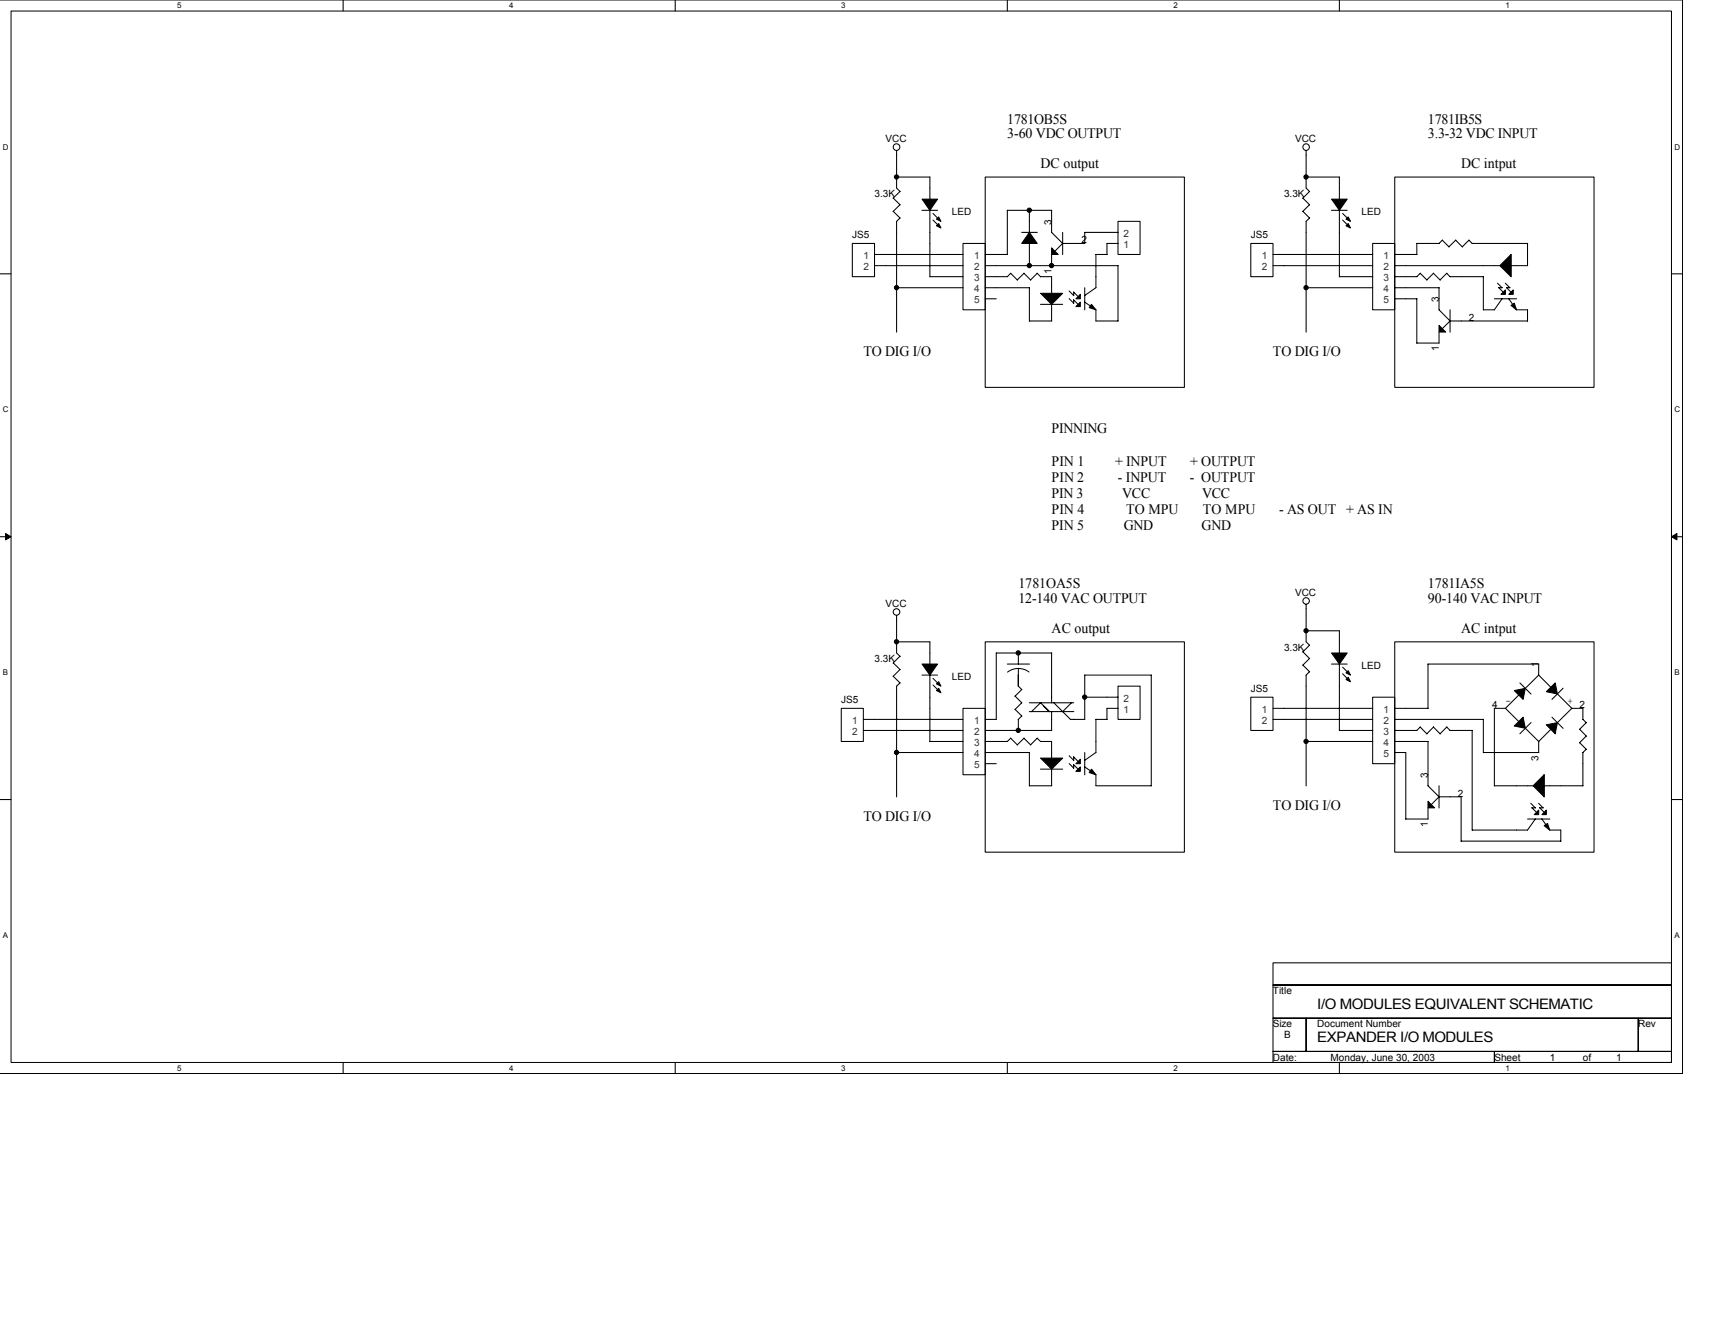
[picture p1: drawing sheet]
<svg xmlns="http://www.w3.org/2000/svg" width="279mm" height="216mm" viewBox="0 0 279 216" stroke-linecap="round" stroke-linejoin="round" font-family="sans-serif">
<path d="M0 0h274.1v174.9h-274.1M1.8 1.8h270.5v171.3h-270.5z" fill="none" stroke="#000" stroke-width=".16"/>
<g fill="#fff">
<path d="M28.9 .2h.7v1.4h-.7z"/>
<path d="M28.9 173.3h.7v1.5h-.7z"/>
</g>
<path d="M55.9 0v1.8M55.9 173.1v1.8" fill="none" stroke="#000" stroke-width=".17"/>
<g fill="#fff">
<path d="M83 .2h.7v1.4h-.7z"/>
<path d="M83 173.3h.7v1.5h-.7z"/>
</g>
<path d="M110 0v1.8M110 173.1v1.8" fill="none" stroke="#000" stroke-width=".17"/>
<g fill="#fff">
<path d="M137.1 .2h.7v1.4h-.7z"/>
<path d="M137.1 173.3h.7v1.5h-.7z"/>
</g>
<path d="M164.1 0v1.8M164.1 173.1v1.8" fill="none" stroke="#000" stroke-width=".17"/>
<g fill="#fff">
<path d="M191.2 .2h.7v1.4h-.7z"/>
<path d="M191.2 173.3h.7v1.5h-.7z"/>
</g>
<path d="M218.2 0v1.8M218.2 173.1v1.8" fill="none" stroke="#000" stroke-width=".17"/>
<g fill="#fff">
<path d="M245.3 .2h.7v1.4h-.7z"/>
<path d="M245.3 173.3h.7v1.5h-.7z"/>
<path d="M.5 23.2h.9v1.4h-.9z"/>
<path d="M272.8 23.2h.9v1.4h-.9z"/>
<path d="M.5 66h.9v1.5h-.9z"/>
<path d="M272.8 66h.9v1.5h-.9z"/>
</g>
<path d="M0 44.6h1.8M272.3 44.6h1.8" fill="none" stroke="#000" stroke-width=".17"/>
<g fill="#fff">
<path d="M.5 108.9h.8v1.4h-.8z"/>
<path d="M272.8 108.9h.8v1.4h-.8z"/>
</g>
<path d="M0 87.5h1.8M272.3 87.5h1.8" fill="none" stroke="#000" stroke-width=".17"/>
<path d="M.9 86.9l.9 .6-.9 .5zM272.3 87.5l.9-.6v1.1z" fill="#000" stroke="#000" stroke-width=".16"/>
<g fill="#fff">
<path d="M.5 151.7h.8v1.4h-.8z"/>
<path d="M272.8 151.7h.8v1.4h-.8z"/>
</g>
<g fill="none" stroke="#000" stroke-width=".17">
<path d="M138.9 39.7h3.6v5.4h-3.6zM145.5 32.3l1.1 1.1M145.5 34.4l1.1 1.1M146.1 24.5v6.1l.5 .6M146.1 28.9h5.4M146.6 35.5l-.5 .6v18M146.6 31.2l-1.1 1.1M146.6 33.4l-1.1 1.1M150.2 34.3h2.5M151.5 34.3v10.8h5.4M151.5 28.9v3.6M152 34.8l1.1 1.1"/>
<path d="M152 35.9l1.1 1.1M156.9 39.7h3.6v10.8h-3.6zM160.5 28.9h32.5v34.2h-32.5zM166.5 37.9h2.5M167.7 34.3v3.6M167.7 39.6v3.7M171.3 34.3v3.6l1.8 1.8M171.3 34.3h-7.2v7.2M173.1 39.7l-1.3 1.3M173.1 37.9v3.6M182.1 36.1h3.6v5.4h-3.6zM182.1 37.9h-5.4v1.8h-3.6"/>
<path d="M182.1 39.7h-1.8v1.8M203.8 39.7h3.6v5.4h-3.6zM212.3 32.3l1.1 1.1M212.3 34.4l1.1 1.1M212.8 24.5v6.1l.6 .6M212.8 36.1v18M212.8 28.9h5.4v3.6M213.3 31.2l-1.1 1.1M213.3 33.4l-1.1 1.1M213.3 35.5l-.5 .6M216.9 34.3h2.6M218.2 34.3v10.8h5.4"/>
<path d="M218.7 34.8l1.1 1.1M218.7 35.9l1.1 1.1M223.6 39.7h3.6v10.8h-3.6zM227.2 28.9h32.5v34.2h-32.5zM235 39.1l1.1 1.1M235 39.1l-.6 .6h-3.6v1.8M237.2 39.1l1.1 1.1M237.2 39.1l-1.1 1.1M239.3 39.1l.6 .6h9M239.3 39.1l-1.1 1.1M248.9 39.7v3.6h-2.8M142.5 41.5h14.4"/>
<path d="M142.5 43.3h14.4M146.1 46.9h10.8M160.5 41.5h3.6M160.5 43.3h21.7M160.5 45.1h3.6l.6-.6 1.1 1.1M160.5 46.9h7.2v5.4M160.5 48.7h1.8M165.7 45.6l1.1-1.1 1.1 1.1M167.7 52.3h3.6M169.5 49.6h3.6M169.5 45.1h1.8v2.7M169.5 45.1l-.5-.6-1.1 1.1"/>
<path d="M171.3 41.5v1.8M171.3 49.6v2.7M174.2 48.7l.7 .7v-.5M174.2 47.4l.7 .8M174.9 47.6l.7 .7M174.9 48.9l.7 .7M174.9 47.6v.6M176.7 49.2l1.8 1.3v1.8h3.7M176.7 46.9v3.6M180.4 41.5h-1.9v5.4l-1.8 1.3M182.1 43.3v9M207.4 41.5h16.2"/>
<path d="M207.4 43.3h16.2M212.8 46.9h10.8M227.2 41.5h3.6M227.2 43.3h17.2M227.2 45.1h3.6l.6-.6 1.1 1.1M227.2 46.9h7.3M227.2 48.7h3.6M230.8 48.7v7.2h3.7M232.5 45.6l1.1-1.1 1 1.1M234.4 46.9v3.6l1.9 1.8M234.4 54.1v1.8M236.2 45.1h5.5"/>
<path d="M236.2 50.5v3.6M236.3 45.1l-.6-.6-1.1 1.1M241.7 50.5h1.8M241.7 45.1v5.4M243.5 48.7h3.6M244 46.1l.7 .8M244.7 48.7l-1.3 1.8M244.7 46.9h-.5l.7 .7M245.2 46.1l.8 .8M245.8 48.7l1.3 1.8h1.8v1.8M246 46.9h-.6l.8 .7M246.2 41.4v3.7"/>
<path d="M248.9 52.3h-12.7l-1.3 1.3M212.8 98.5v6.1l.6 .6M137.1 115.4h3.6v5.4h-3.6zM140.7 117.2h16.2M140.7 119h16.2M145.5 108l1.1 1.1-1.1 1.1M145.5 110.2l1.1 1.1M146.1 100.3v6.1l.5 .6-1.1 1M146.1 111.8v18.1M146.1 104.6h5.4M146.6 111.3l-.6 .5M150.2 110h2.5"/>
<path d="M151.5 104.6v3.6M151.5 110v10.8M152 110.5l1.1 1.1M152 111.6l1.1 1.1M156.9 115.4h3.6v10.8h-3.6zM160.5 104.6h32.5v34.3h-32.5zM160.5 117.2h1.8M160.5 119h10.8M164.1 108.2h3.6M165.4 115.6l1.1 1.1-.6 .5M165.4 113.4l1.1 1.1-1.1 1.1M165.9 111.8l.6 .6-1.1 1.1"/>
<path d="M165.9 106.4v1.8M165.9 108.9v2.9M165.9 117.2v1.8M167.6 109.5l-1-.5-.7-.1-1.1 .2-.7 .4M167.7 114.5h7.2M167.7 116h7.2M170 115l1 1-1.5-1.5-1.5 1.5M171.3 106.4v8.1M171.3 116v3M171.3 106.4h-9v10.8M171.7 114.5l2.7 2.7M174.4 117.2h2.3"/>
<path d="M174.6 114.5l-1.5 1.5M176.7 113.6h5.4M180.4 117.2h-1.9v5.4M182.1 111.8h3.6v5.4h-3.6zM182.1 115.4h-1.8v1.8M187.6 110v18.1M187.6 110h-10.9v7.2M203.8 113.6h3.6v5.4h-3.6zM207.4 115.4h16.2M207.4 117.2h16.2M212.3 106.2l1.1 1.1M212.3 108.4l1.1 1.1"/>
<path d="M212.8 110v18.1M212.8 102.8h5.4v3.6M213.3 105.1l-1.1 1.1M213.3 107.3l-1.1 1.1M213.3 109.5l-.5 .5M216.9 108.2h2.6M218.2 119h5.4M218.2 108.2v10.8M218.7 108.7l1.1 1.1M218.7 109.8l1.1 1.1M223.6 113.6h3.6v10.8h-3.6zM227.2 115.4h5.5"/>
<path d="M227.2 117.2h14.5M227.2 104.6h32.5v34.3h-32.5zM231.4 118.5l1.1 1.1M231.4 118.4l-.6 .6h-3.6M233.5 118.5l1.1 1.1M233.6 118.4l-1.1 1.2M235.7 118.5l.6 .5M235.7 118.4l-1.1 1.2M236.2 119h3.7l-.1 16.3h9.1l1.2-1.8M241.7 117.2v5.4h9v-1.8l2.2-2.2M247.6 111.3l1.8 1.8M247.6 113.1l-2.4 2.3"/>
<path d="M247.6 117.8l-2.3-2.4h-1.8v12.7l6.3-.1M248.5 112.2l2.2-2.2v-1.8h-18.1v7.2M248.5 118.7l2.2 2.1M249.4 117.7l-1.8 1.9M250.7 110l2.1 2.2M252.8 116.9l1.9 1.8M253.7 113.1l2.4 2.3h1.8v1.8l.5 .6M254.7 112.1l-1.9 1.9M256.1 115.4l-2.4 2.4M258.4 117.8l-1.1 1.1 1.1 1.1-1.1 1M0 130.3h1.8M146.1 122.6h10.8"/>
<path d="M151.5 120.8h5.4M160.5 120.8h3.6l.6-.5 1.1 1.1M160.5 122.6h7.2v5.5l3.6-.1M160.5 124.4h1.8M165.7 121.4l1.1-1.1 1.1 1.1M169.5 125.3h3.6M169.5 120.8h1.8v2.7M169.5 120.8l-.5-.5-1.1 1.1M171.3 125.3v2.7M174.2 123.1l.7 .8v-.6M174.2 124.4l.7 .8v-.6M174.9 123.3l.7 .8"/>
<path d="M174.9 124.6l.7 .7M176.7 124.9l1.8 1.3v1.8h9.1M176.7 122.6v3.7M178.6 122.6l-1.9 1.3M212.8 120.8h10.8M227.2 120.8h5.5M227.2 122.6h1.8v10.9h3.7M232.6 120.8v7.2l1.9 1.9M232.6 131.6v1.9M233.2 131.1l1.2-1.3h3.6v7.3M234.4 128v3.7M238 137.1h16.3"/>
<path d="M248.9 133.5h3.6M249.4 130.9l.7 .7M249.6 131.6l.7 .8M249.6 131.6h.5M250.7 130.9l.7 .7M250.8 131.6l.8 .8M250.8 131.6h.6M251.2 133.4l1.3 1.9h1.8v1.8M251.5 128h6.4M251.6 126.2v3.6M257.3 121l1.1 1.1-.5 .5v5.5M272.3 130.3h1.8"/>
<path d="M207.4 156.9h64.9v3.6h-64.9zM207.4 160.5h64.9v5.4h-64.9zM207.4 165.9h5.4v5.4h-5.4zM207.4 171.3h36.1v1.8h-36.1zM212.8 165.9h54.1v5.4h-54.1zM243.5 171.3h28.8v1.8h-28.8zM266.9 165.9h5.4v5.4h-5.4z"/>
<circle cx="146.1" cy="24" r=".54"/>
<circle cx="212.8" cy="24" r=".53"/>
<circle cx="146.1" cy="99.7" r=".54"/>
<circle cx="212.8" cy="97.9" r=".53"/>
</g>
<g fill="#000" stroke="#000" stroke-width=".17">
<path d="M150.2 32.4h2.5l-1.2 1.9z" fill-rule="evenodd"/>
<path d="M152.9 36.4l.4 .7-.7-.3z" fill-rule="evenodd"/>
<path d="M152.9 35.3l.4 .8-.7-.4z" fill-rule="evenodd"/>
<path d="M167.7 37.9l1.3 1.8h-2.5z" fill-rule="evenodd"/>
<path d="M216.9 32.4h2.6l-1.3 1.9z" fill-rule="evenodd"/>
<path d="M219.3 36.8l.3-.4 .4 .7z" fill-rule="evenodd"/>
<path d="M219.3 35.7l.3-.4 .4 .8z" fill-rule="evenodd"/>
<path d="M169.5 47.8h3.6l-1.8 1.8z" fill-rule="evenodd"/>
<path d="M171.3 40.4l1.1 1.1h-1.1z" fill-rule="evenodd"/>
<path d="M175.3 48.7l.7-.7v.7z" fill-rule="evenodd"/>
<path d="M175.3 50l.7-.8v.8z" fill-rule="evenodd"/>
<path d="M177.8 49.6l.7 .9-1.1-.4z" fill-rule="evenodd"/>
<path d="M234.4 53l1.1 1.1h-1.1z" fill-rule="evenodd"/>
<path d="M246.2 41.5v3.6l-1.9-1.8z" fill-rule="evenodd"/>
<path d="M245.3 47.2v.8h-.8z" fill-rule="evenodd"/>
<path d="M246.5 47.2v.8h-.7z" fill-rule="evenodd"/>
<path d="M246.2 49.8l.5-.4 .4 1.1z" fill-rule="evenodd"/>
<path d="M150.2 108.2h2.5l-1.2 1.8z" fill-rule="evenodd"/>
<path d="M152.9 112.2l.4 .7-.7-.4z" fill-rule="evenodd"/>
<path d="M152.9 111.1l.4 .7-.7-.4z" fill-rule="evenodd"/>
<path d="M216.9 106.4h2.6l-1.3 1.8z" fill-rule="evenodd"/>
<path d="M219.3 110.7l.3-.3 .4 .7z" fill-rule="evenodd"/>
<path d="M219.3 109.6l.3-.3 .4 .7z" fill-rule="evenodd"/>
<path d="M246.7 118.3l1.4-1.4 .4 1.8z" fill-rule="evenodd"/>
<path d="M246.7 112.5l1.8-.3-.4 1.8z" fill-rule="evenodd"/>
<path d="M251.9 112.7l1.5-1.4 .3 1.8z" fill-rule="evenodd"/>
<path d="M251.9 118.1l1.8-.3-.3 1.8z" fill-rule="evenodd"/>
<path d="M169.5 123.5h3.6l-1.8 1.8z" fill-rule="evenodd"/>
<path d="M175.3 124.4l.7-.7v.7z" fill-rule="evenodd"/>
<path d="M175.3 125.7l.7-.7v.7z" fill-rule="evenodd"/>
<path d="M177.8 125.3l.7 .9-1.1-.3z" fill-rule="evenodd"/>
<path d="M232.6 130.6l1.1 1h-1.1z" fill-rule="evenodd"/>
<path d="M251.6 126.2v3.6l-1.8-1.8z" fill-rule="evenodd"/>
<path d="M250.7 132v.7h-.7z" fill-rule="evenodd"/>
<path d="M251.9 132v.7h-.7z" fill-rule="evenodd"/>
<path d="M251.6 134.5l.5-.3 .4 1.1z" fill-rule="evenodd"/>
<circle cx="146.1" cy="28.8" r=".35"/>
<circle cx="167.7" cy="34.3" r=".35"/>
<circle cx="212.8" cy="28.8" r=".35"/>
<circle cx="146.1" cy="46.9" r=".35"/>
<circle cx="167.7" cy="43.3" r=".35"/>
<circle cx="171.3" cy="43.3" r=".35"/>
<circle cx="212.8" cy="46.9" r=".35"/>
<circle cx="146.1" cy="104.6" r=".35"/>
<circle cx="165.9" cy="119" r=".35"/>
<circle cx="165.9" cy="106.4" r=".35"/>
<circle cx="176.7" cy="113.6" r=".35"/>
<circle cx="212.8" cy="102.8" r=".35"/>
<circle cx="146.1" cy="122.6" r=".35"/>
<circle cx="212.8" cy="120.8" r=".35"/>
</g>
<g font-size="2.3">
<text x="164.1" y="20.1">1781OB5S</text>
<text x="164.1" y="22.5">3-60 VDC OUTPUT</text>
<text x="232.6" y="20.1">1781IB5S</text>
<text x="232.6" y="22.5">3.3-32 VDC INPUT</text>
<text x="169.5" y="27.3">DC output</text>
<text x="238" y="27.3">DC intput</text>
<text x="140.7" y="58">TO DIG I/O</text>
<text x="207.4" y="58">TO DIG I/O</text>
<text x="171.3" y="70.6">PINNING</text>
<text x="171.3" y="75.9">PIN 1</text>
<text x="181.7" y="75.9">+ INPUT</text>
<text x="193.9" y="75.9">+ OUTPUT</text>
<text x="171.3" y="78.5">PIN 2</text>
<text x="171.3" y="81.1">PIN 3</text>
<text x="171.3" y="83.7">PIN 4</text>
<text x="182.1" y="78.5">- INPUT</text>
<text x="182.8" y="81.1">VCC</text>
<text x="183.5" y="83.7">TO MPU</text>
<text x="193.9" y="78.5">- OUTPUT</text>
<text x="195.8" y="81.1">VCC</text>
<text x="196" y="83.7">TO MPU</text>
<text x="208.4" y="83.7">- AS OUT + AS IN</text>
<text x="171.3" y="86.4">PIN 5</text>
<text x="183.1" y="86.4">GND</text>
<text x="195.8" y="86.4">GND</text>
<text x="165.9" y="95.9">1781OA5S</text>
<text x="232.6" y="95.9">1781IA5S</text>
<text x="165.9" y="98.3">12-140 VAC OUTPUT</text>
<text x="232.6" y="98.3">90-140 VAC INPUT</text>
<text x="171.3" y="103.1">AC output</text>
<text x="238" y="103.1">AC intput</text>
<text x="207.4" y="131.9">TO DIG I/O</text>
<text x="140.7" y="133.7">TO DIG I/O</text>
<text x="214.6" y="164.4">I/O MODULES EQUIVALENT SCHEMATIC</text>
<text x="214.6" y="169.8">EXPANDER I/O MODULES</text>
</g>
<g font-size="1.6">
<text x="144.3" y="23.1">VCC</text>
<text x="211" y="23.1">VCC</text>
<text x="142.5" y="32.1">3.3K</text>
<text x="155.1" y="35">LED</text>
<text x="209.2" y="32.1">3.3K</text>
<text x="221.8" y="35">LED</text>
<text x="138.9" y="38.8">JS5</text>
<text x="171.3" y="36.6" transform="rotate(-90 171.3 36.6)">3</text>
<text x="176.2" y="39.6">2</text>
<text x="203.8" y="38.8">JS5</text>
<text x="171.3" y="44.6" transform="rotate(-90 171.3 44.6)">1</text>
<text x="234.4" y="49.2" transform="rotate(-90 234.4 49.2)">3</text>
<text x="239.3" y="52.3">2</text>
<text x="234.4" y="57.3" transform="rotate(-90 234.4 57.3)">1</text>
<text x="144.3" y="98.9">VCC</text>
<text x="211" y="97">VCC</text>
<text x="142.5" y="107.9">3.3K</text>
<text x="209.2" y="106.1">3.3K</text>
<text x="155.1" y="110.8">LED</text>
<text x="203.8" y="112.8">JS5</text>
<text x="221.8" y="109">LED</text>
<text x="250.7" y="108.7" transform="rotate(-90 250.7 108.7)">1</text>
<text x="137.1" y="114.6">JS5</text>
<text x="243.1" y="115.4">4</text>
<text x="245.3" y="114.7">-</text>
<text x="255.4" y="114.7">+</text>
<text x="257.3" y="115.4">2</text>
<text x="250.7" y="124" transform="rotate(-90 250.7 124)">3</text>
<text x="232.6" y="126.8" transform="rotate(-90 232.6 126.8)">3</text>
<text x="237.5" y="129.8">2</text>
<text x="232.6" y="134.8" transform="rotate(-90 232.6 134.8)">1</text>
<text x="207.4" y="162">Title</text>
<text x="207.4" y="167.4">Size</text>
<text x="214.6" y="167.4">Document Number</text>
<text x="266.9" y="167.4">Rev</text>
<text x="207.4" y="172.8">Date:</text>
<text x="209.2" y="169.2">B</text>
<text x="216.8" y="172.8">Monday, June 30, 2003</text>
<text x="243.5" y="172.8">Sheet</text>
<text x="252.5" y="172.8">1</text>
<text x="257.9" y="172.8">of</text>
<text x="263.3" y="172.8">1</text>
</g>
<g font-size="1.6" fill="#333">
<text x="183" y="40.4">1</text>
<text x="183" y="38.6">2</text>
<text x="140.7" y="42.2">1</text>
<text x="140.7" y="44">2</text>
<text x="158.7" y="42.2">1</text>
<text x="158.7" y="44">2</text>
<text x="158.7" y="45.8">3</text>
<text x="158.7" y="47.6">4</text>
<text x="205.6" y="42.2">1</text>
<text x="205.6" y="44">2</text>
<text x="225.4" y="42.2">1</text>
<text x="225.4" y="44">2</text>
<text x="225.4" y="45.8">3</text>
<text x="225.4" y="47.6">4</text>
<text x="158.7" y="49.4">5</text>
<text x="225.4" y="49.4">5</text>
<text x="138.8" y="118">1</text>
<text x="138.8" y="119.8">2</text>
<text x="158.7" y="118">1</text>
<text x="158.7" y="119.8">2</text>
<text x="183" y="116.2">1</text>
<text x="183" y="114.3">2</text>
<text x="205.6" y="116.2">1</text>
<text x="205.6" y="118">2</text>
<text x="225.4" y="116.2">1</text>
<text x="225.4" y="118">2</text>
<text x="225.4" y="119.8">3</text>
<text x="158.7" y="121.6">3</text>
<text x="158.7" y="123.4">4</text>
<text x="158.7" y="125.2">5</text>
<text x="225.4" y="121.6">4</text>
<text x="225.4" y="123.4">5</text>
</g>
<g font-size="1.3">
<text x="28.9" y="1.4">5</text>
<text x="83" y="1.4">4</text>
<text x="137.1" y="1.4">3</text>
<text x="191.2" y="1.4">2</text>
<text x="245.3" y="1.4">1</text>
<text x=".5" y="24.4">D</text>
<text x="272.8" y="24.4">D</text>
<text x=".5" y="67.2">C</text>
<text x="272.8" y="67.2">C</text>
<text x=".5" y="110">B</text>
<text x="272.8" y="110">B</text>
<text x=".5" y="152.8">A</text>
<text x="272.8" y="152.8">A</text>
<text x="28.9" y="174.5">5</text>
<text x="83" y="174.5">4</text>
<text x="137.1" y="174.5">3</text>
<text x="191.2" y="174.5">2</text>
<text x="245.3" y="174.5">1</text>
</g>
</svg>
